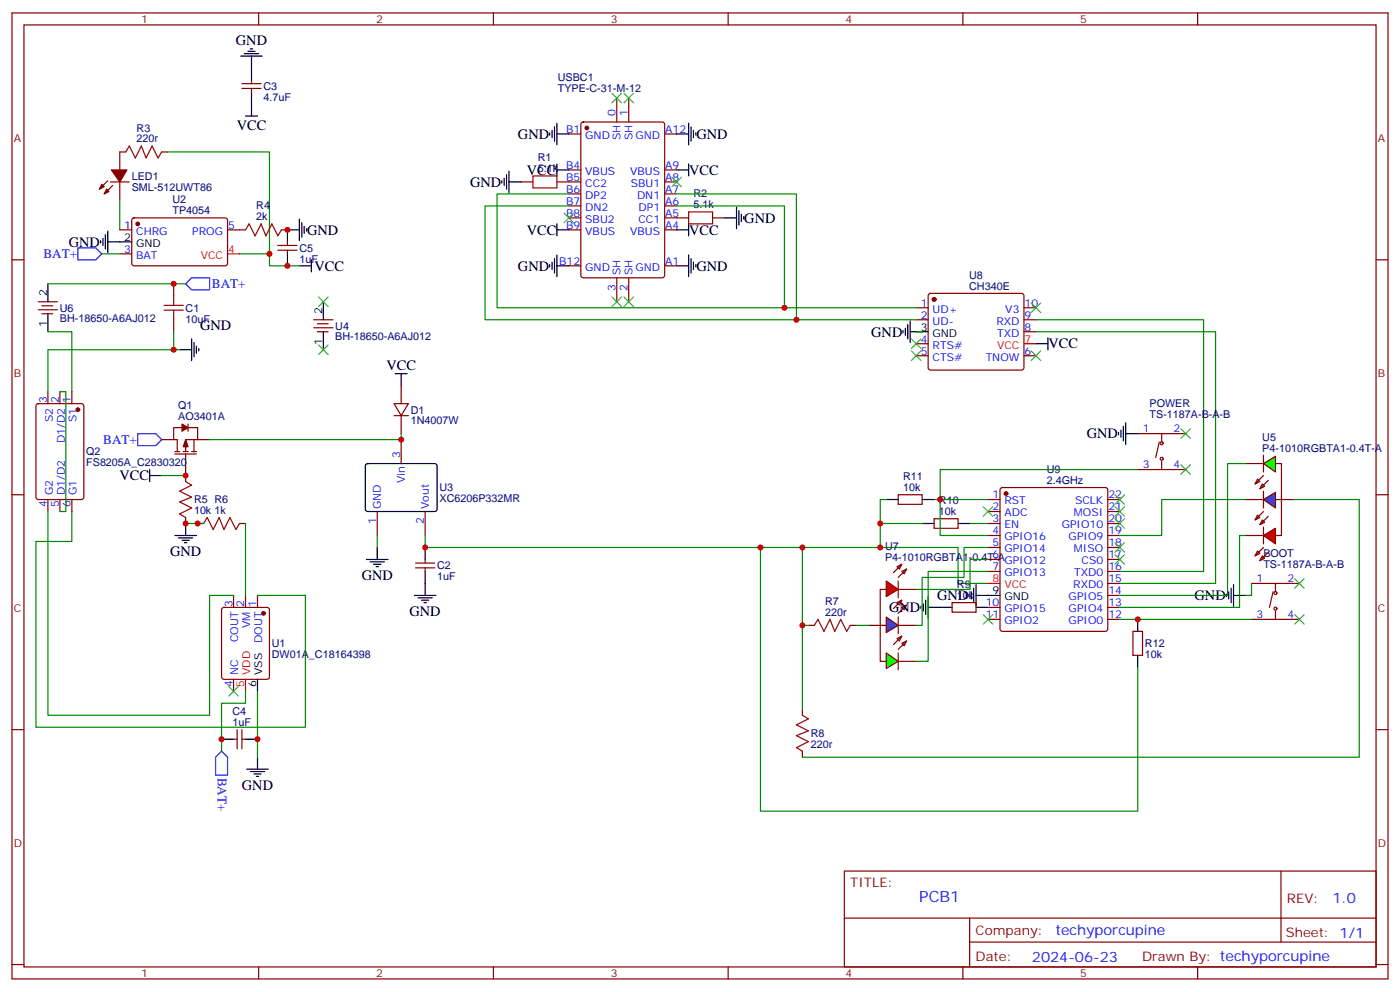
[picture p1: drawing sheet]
<svg xmlns="http://www.w3.org/2000/svg" width="412mm" height="292mm" viewBox="0 0 412 292" stroke-linecap="round" stroke-linejoin="round" font-family="sans-serif">
<g fill="none" stroke="#870000" stroke-width=".35">
<path d="M3.5 3.8h405.4v284.3h-405.4zM7.1 7.3h398.2v277.3h-398.2zM76.2 3.8v3.5M145.3 3.8v3.5M214.5 3.8v3.5M283.6 3.8v3.5M352.8 3.8v3.5M71.3 26h5.6M71.3 24.6h5.6M74.1 23.6v1M74.1 26v1.1M167.6 39.4h3.5"/>
<path d="M171.3 36.1l.5-.2h23.3l.6 .4 .1 44.8-.5 .6-23.5 .1-.6-.5-.1-44.7zM181.7 28.9v7M185.2 28.9v7M195.8 39.4h3.5M31.7 53.2l-2.4 2.5M32.5 53.6h5.6M33.2 54.6l-2.5 2.5M35.3 53.6v5.2M37 44.7h-1.7v5.3M47.6 44.7h1.8M153.5 53.6h3.5M164 53.6h7.1"/>
<path d="M167.6 50h3.5M167.6 57.1h3.5M195.8 53.6h3.5M195.8 50h3.5M195.8 57.1h3.5M3.5 76.5h3.6M35.3 67.7h3.5M35.3 74.7h3.5M39 64.3l.5-.2 27.1 .1 .4 .6v13l-.7 .4h-27.1l-.4-.7v-12.7zM67 67.7h5.3M82.9 67.7h1.8M167.6 60.6h3.5"/>
<path d="M167.6 64.1h3.5M167.6 67.7h3.5M167.6 78.2h3.5M195.8 60.6h3.5M195.8 64.1h7M195.8 67.7h3.5M195.8 78.2h3.5M209.9 64.1h3.5M405.3 76.5h3.6M11.3 88.8h5.6M11.3 91.2h5.6M12.3 90h3.2"/>
<path d="M12.3 92.4h3.2M51.2 83.5v3.6M51.2 94.1v3.5M181.7 81.8v7M185.2 81.8v7M10.8 119l.5-.2h12.7l.6 .4 .1 27.1-.5 .7h-12.9l-.7-.4v-27.1zM14.1 115.3v3.5M17.6 115.3v3.5M21.2 115.3v3.5M116.1 118.8h4.2l-2.1 3.5zM118.2 113.5v5.3M47.6 129.4h3.6"/>
<path d="M51.5 133.6h6.4M51.5 132.9h1.4M53.6 125.9h-2.4v3.5h1v3.5M54 132.9h1.4M54.7 133.6v8.1M55.4 125.9h2.8v3.5M55.4 124.8v2.1M56.4 132.9h1.5M57.1 129.4v3.5M58.2 129.4h-3.5v3.5M58.2 129.4h3.5M116.1 122.3h4.2"/>
<path d="M118.2 122.3v5.3M118.2 129.4v7.1M3.5 145.6h3.6M14.1 147v3.6M17.6 147v3.6M21.2 147v3.6M54.7 152.3v1.8M58.2 154.1h1.8M70.6 154.1h1.7M111.1 150.6v7M125.2 150.6v7M372.2 155.2v4.9"/>
<path d="M405.3 145.6h3.6M65.5 179l.5-.2h12.7l.6 .4 .1 20-.5 .7-12.9 .1-.7-.5v-20zM68.8 175.3v3.5M72.3 175.3v3.5M75.8 175.3v3.5M122.4 165.7h5.7M122.4 167.1h5.7M125.2 164.7v1M125.2 167.1v1.1M368.7 171.7h14.1M375 174.2l-1.1 4.6M375.7 171.7v2.5"/>
<path d="M375.7 179.8v2.5M68.8 200v3.5M368.7 182.3h14.1M3.5 214.8h3.6M405.3 214.8h3.6M248.7 256.4h156.6v28.2h-156.6zM377.3 256.4v20.9M248.7 270.2h156.5M285.6 277.3h119.6M285.6 270.2v14.2M3.5 283.9h3.6M76.2 284.6v3.5"/>
<path d="M145.3 284.6v3.5M214.5 284.6v3.5M283.6 284.6v3.5M352.8 284.6v3.5M405.3 283.9h3.6"/>
<circle cx="375.7" cy="174.6" r=".44"/>
<circle cx="375.7" cy="179.1" r=".44"/>
</g>
<path d="M22.9 73h5.3l1.8 1.7-1.8 1.8h-5.3zM54.7 83.5l1.7-1.7h5.3v3.5h-5.3zM40.6 127.6h5.3l1.7 1.8-1.7 1.8h-5.3zM65.3 221.1l1.7 1.8v5.3h-3.5v-5.3z" fill="none" stroke="#00f" stroke-width=".35"/>
<g fill="none" stroke="#000" stroke-width=".35">
<path d="M70.9 16.5h6.4M72 15.8h4.2M73 15.1h2.1M73.7 14.4h.7M74.1 16.5v7.1M72.3 34.1h3.5M74.1 27.1v7M161.9 39.1v.7M162.6 38.4v2.1M163.3 37.3v4.3M164 36.3v6.3M164 39.4h3.6"/>
<path d="M199.3 39.4h3.5M202.8 36.3v6.3M203.6 37.3v4.3M204.3 38.4v2.1M205 39.1v.7M147.8 53.2v.7M148.5 52.5v2.1M149.2 51.4v4.3M149.9 53.6h3.6M149.9 50.4v6.3M164 48.3v3.5M164 50h3.6"/>
<path d="M199.3 50h3.5M202.8 48.3v3.5M29.6 70.8v.7M30.3 70.1v2.1M31 69.1v4.2M31.7 71.2h7.1M31.7 68v6.4M84.7 67.7h3.5M88.2 78.2h3.5M88.2 64.5v6.3M88.9 65.5v4.3M89.6 66.6v2.1"/>
<path d="M90.3 67.3v.7M91.7 76.5v3.5M161.9 77.9v.7M162.6 77.2v2.1M163.3 76.1v4.3M164 67.7h3.6M164 65.9v3.5M164 75.1v6.3M164 78.2h3.6M199.3 67.7h3.5M199.3 78.2h3.5M202.8 65.9v3.5"/>
<path d="M202.8 75.1v6.3M203.6 76.1v4.3M204.3 77.2v2.1M205 77.9v.7M213.4 64.1h3.6M217 61v6.3M217.7 62v4.3M218.4 63.1v2.1M219.1 63.8v.7M14.1 83.5v5.3M14.1 92.4v5.2M56.4 99.8v6.3"/>
<path d="M52.9 102.9h3.5M57.1 100.8v4.3M57.9 101.9v2.1M58.6 102.6v.7M116.4 110h3.5M118.2 110v3.5M44.1 140h3.5M44.1 138.2v3.5M107.8 136.7l.5-.2h20l.5 .7-.1 12.9-.6 .5-20.1-.1-.4-.6v-12.7zM51.5 157.6h6.4M52.6 158.3h4.2M53.6 159h2.1"/>
<path d="M54.3 159.7h.7M54.7 154.1v3.5M107.9 164.7h6.4M109 165.4h4.2M110.1 166.1h2.1M110.8 166.8h.7M111.1 161.1v3.6M122.1 175.3h6.3M123.1 176h4.3M124.2 176.7h2.1M124.9 177.4h.7M125.2 161.1v3.6"/>
<path d="M125.2 168.2v7.1M361.2 174.9v.7M361.9 174.2v2.1M362.7 173.1v4.3M363.4 175.3h3.5M363.4 172.1v6.3M75.8 200v3.5M72.7 226.4h6.3M73.7 227.1h4.3M74.8 227.8h2.1M75.5 228.5h.7M75.8 222.9v3.5"/>
</g>
<path d="M37 44.7l1.1-1.7 1.8 3.5 1.7-3.5 1.4 3.5 1.8-3.5 1.8 3.5 1-1.8M157 51.8h7v3.5h-7zM72.3 67.7l1.1-1.8 1.7 3.5 1.8-3.5 1.4 3.5 1.8-3.5 1.7 3.5 1.1-1.7M202.8 62.4h7.1v3.5h-7.1zM48.3 91.3h5.7M48.3 89.9h5.7M51.2 87.1v2.8M51.2 91.3v2.8M54.7 141.7l1.7 1.1-3.5 1.8 3.5 1.7-3.5 1.4 3.5 1.8-3.5 1.8 1.8 1M60 154.1l1-1.8 1.8 3.6 1.8-3.6 1.4 3.6 1.7-3.6 1.8 3.6 1.1-1.8" fill="none" stroke="#a10000" stroke-width=".35"/>
<g fill="#870000" stroke="#870000" stroke-width=".35">
<path d="M32.8 50h4.6l-2.1 3.6z"/>
<path d="M30 54.3l.7 .7-1.4 .7z"/>
<path d="M31.4 55.7l.7 .7-1.4 .7z"/>
<path d="M54.7 129.4l.7 2.1h-1.4z"/>
<path d="M53.6 124.8l1.8 1.1-1.8 1z"/>
<circle cx="172.9" cy="37.7" r=".53"/>
<circle cx="40.6" cy="65.9" r=".53"/>
<circle cx="77.6" cy="180.6" r=".53"/>
<circle cx="22.9" cy="120.6" r=".53"/>
</g>
<g fill="none" stroke="#3c3" stroke-width=".35">
<path d="M180.3 27.4l2.8 2.9M183.1 27.4l-2.8 2.9M183.8 27.4l2.8 2.9M186.6 27.4l-2.8 2.9M197.9 52.1l2.8 2.9M200.7 52.1l-2.8 2.9M166.2 62.7l2.8 2.8M169 62.7l-2.8 2.8M180.3 87.4l2.8 2.8M183.1 87.4l-2.8 2.8M183.8 87.4l2.8 2.8M186.6 87.4l-2.8 2.8"/>
<path d="M381.4 170.3l2.8 2.8M384.2 170.3l-2.8 2.8M381.4 180.9l2.8 2.8M384.2 180.9l-2.8 2.8M67.4 202.1l2.8 2.8M70.2 202.1l-2.8 2.8"/>
</g>
<g fill="none" stroke="#008700" stroke-width=".35">
<path d="M35.3 58.8v8.9M49.4 44.7h30v30h-8.8M167.6 57.1h-21.2v33.5h84.7v-30h-31.8M199.3 57.1h35.3v37h-91.7v-33.5h24.7M30 74.7h5.3M14.1 97.6h7.1v17.7M14.1 83.5h40.6M51.2 97.6v5.3M17.6 115.3h1.8v35.3h-1.8M52.9 102.9h-38.8v12.4M47.6 140h7.1M118.2 127.6v1.8h-56.5"/>
<path d="M14.1 150.6v59.9h47.6v-35.2h7.1M21.2 150.6v8.8h-10.6v54.7h79.4v-38.8h-14.2M54.7 154.1h5.3M72.3 154.1v21.2M111.1 157.6v3.5M72.3 203.5v3.5h-7v14.1"/>
</g>
<path d="M67 74.7h3.6M72.3 200v3.5" fill="none" stroke="#f00" stroke-width=".35"/>
<path d="M372.2 157.6l3.5-2.1v4.6z" fill="#f00" stroke="#870000" stroke-width=".35"/>
<path d="M366.9 157.6h5.3M372.2 144.6v4.9M370.4 162.2l.7 .7-1.4 .7zM371.8 163.6l.7 .7-1.4 .7zM372.2 161.1l-2.5 2.5M373.6 162.6l-2.5 2.4" fill="none" stroke="#870000" stroke-width=".35"/>
<path d="M372.2 147l3.5-2.1v4.6z" fill="#00f" stroke="#870000" stroke-width=".35"/>
<path d="M372.2 134v4.9M366.9 147h5.3M370.4 151.6l.7 .7-1.4 .7zM371.8 153l.7 .7-1.4 .7zM372.2 150.6l-2.5 2.4M373.6 152l-2.5 2.4M375.7 147h5.3" fill="none" stroke="#870000" stroke-width=".35"/>
<path d="M372.2 136.5l3.5-2.2v4.6z" fill="#0f0" stroke="#870000" stroke-width=".35"/>
<path d="M366.9 136.5h5.3M372.2 140l-2.5 2.5M375.7 136.5h1.8v21.1h-1.8M370.4 141l.7 .7-1.4 .8zM371.8 142.5l.7 .7-1.4 .7zM373.6 141.4l-2.5 2.5M264.6 171v5" fill="none" stroke="#870000" stroke-width=".35"/>
<path d="M125.2 157.6v3.5h157v10.6h8.8" fill="none" stroke="#008700" stroke-width=".35"/>
<path d="M261.1 171l3.5 2.5-3.5 2.1z" fill="#f00" stroke="#870000" stroke-width=".35"/>
<path d="M264.2 166.8l1.4-.7-.7 1.4zM264.6 173.5h5.3M265.6 168.2l1.5-.7-.8 1.4zM265.6 166.1l-2.4 2.5M267.1 167.5l-2.5 2.5M264.6 181.6v4.9" fill="none" stroke="#870000" stroke-width=".35"/>
<path d="M261.1 181.6l3.5 2.5-3.5 2.1z" fill="#00f" stroke="#870000" stroke-width=".35"/>
<path d="M264.2 177.4l1.4-.7-.7 1.4zM265.6 178.8l1.5-.7-.8 1.4zM265.6 176.7l-2.4 2.4M267.1 178.1l-2.5 2.5M255.8 184.1h5.3M264.6 184.1h5.3M264.6 192.2v4.9" fill="none" stroke="#870000" stroke-width=".35"/>
<path d="M261.1 192.2l3.5 2.5-3.5 2.1z" fill="#0f0" stroke="#870000" stroke-width=".35"/>
<g fill="none" stroke="#870000" stroke-width=".35">
<path d="M81.8 72.2h5.7M81.8 73.7h5.7M84.7 71.2v1M84.7 73.7v1M92.4 94.1h5.7M92.4 96.5h5.7M93.5 97.6h3.2M93.5 95.3h3.2M269.9 90.6h3.5M269.9 94.1h3.5M273.6 86.6l.5-.2h26.8l.5 .2 .2 .5v21.1l-.2 .5-.5 .2h-26.8l-.5-.2-.2-.5v-21.1zM301.6 90.6h3.6"/>
<path d="M301.6 94.1h3.6M301.6 97.6h3.6M269.9 101.2h3.5M269.9 104.7h3.5M301.6 104.7h3.6M335.1 138.2h14.1M335.1 127.6h14.1M341.5 130.1l-1.1 4.6M342.2 127.6v2.5M342.2 135.7v2.5M264.6 145.6h7v2.8h-7zM275.2 152.7h7v2.8h-7z"/>
<path d="M291 147h3.6M291 150.6h3.6M291 154.1h3.6M291 157.6h3.6M294.8 143.7l.5-.2h30.3l.5 .2 .2 .5v40.9l-.2 .5-.5 .2h-30.3l-.5-.2-.2-.5v-40.9zM326.3 147h3.5M326.3 150.6h3.5M326.3 154.1h3.5M326.3 157.6h3.5M261.1 173.5h-1.8v21.2h1.8M280.5 177.4h7v2.8h-7zM291 161.1h3.6"/>
<path d="M291 164.7h3.6M291 168.2h3.6M291 178.8h3.6M326.3 161.1h3.5M326.3 164.7h3.5M326.3 168.2h3.5M326.3 178.8h3.5M326.3 175.3h3.5M326.3 171.7h3.5M238.1 184.1h1.8M250.5 184.1h1.7M264.2 188l1.4-.7-.7 1.4z"/>
<path d="M264.6 194.7h5.3M265.6 189.4l1.5-.7-.8 1.4zM265.6 187.3l-2.4 2.4M267.1 188.7l-2.5 2.4M291 182.3h3.6M326.3 182.3h3.5M333.7 185.8h2.8v7.1h-2.8zM68.8 217.6h1M69.8 214.8v5.6M71.3 214.8v5.6M71.3 217.6h1M236.4 208.8v1.7"/>
<path d="M236.4 221.1v1.8"/>
<circle cx="342.2" cy="135" r=".44"/>
<circle cx="342.2" cy="130.5" r=".44"/>
</g>
<g fill="#870000" stroke="#870000" stroke-width=".35">
<circle cx="275.2" cy="88.1" r=".53"/>
<circle cx="296.3" cy="145.3" r=".53"/>
</g>
<g fill="none" stroke="#000" stroke-width=".35">
<path d="M84.7 67.7v3.5M84.7 74.7v3.5M95.2 88.8v5.3M95.2 97.6v5.3M266 97.3v.7M266.7 96.6v2.1M267.4 95.5v4.3M268.1 97.6h5.3M268.1 94.5v6.3M308.7 99.4v3.5M305.2 101.2h3.5M329.5 127.3v.7"/>
<path d="M330.2 126.6v2.1M330.9 125.5v4.3M331.6 127.6h3.5M331.6 124.5v6.3M261.1 147h3.5M271.6 154.1h3.6M271.6 147h3.6M282.2 154.1h3.6M271.3 178.4v.7M272 177.7v2.1M272.7 176.7v4.2M273.4 178.8h7.1"/>
<path d="M273.4 175.6v6.4M285.4 174.9v.7M286.1 174.2v2.1M286.8 173.1v4.3M287.5 175.3h7.1M287.5 172.1v6.3M287.5 178.8h3.5M335.1 182.3v3.5M335.1 192.9v3.5M65.3 217.6h3.5M72.3 217.6h3.5"/>
</g>
<path d="M301.6 101.2h3.6M291 171.7h3.6" fill="none" stroke="#f00" stroke-width=".35"/>
<g fill="none" stroke="#008700" stroke-width=".35">
<path d="M79.4 74.7v3.5h8.8M231.1 90.6h38.8M234.6 94.1h35.3M269.9 97.6h1.7M305.2 97.6h52.9v74.1h-28.3M305.2 94.1h49.3v74.1h-24.7M335.1 138.2h-58.2v19.4h14.1M366.9 136.5h-5.3v38.8h-31.8M259.3 154.1h12.3M261.1 147h-1.8v14.1M275.2 147h15.8M285.8 154.1h5.2"/>
<path d="M366.9 157.6h-1.8v21.2h-35.3M366.9 147h-24.7v10.6h-12.4M381 147h19.4v75.9h-164M224 161.1v77.7h111.1v-42.4M236.4 161.1v47.7M291 164.7h-5.2v8.8h-15.9M291 168.2h-17.6v26.5h-3.5M291 161.1h-7v8.9h-12.4v14.1h-1.7M368.7 171.7v3.6h-1.8M236.4 184.1h1.7M252.2 184.1h3.6M329.8 182.3h38.9"/>
<path d="M75.8 203.5v19.4"/>
</g>
<g fill="none" stroke="#3c3" stroke-width=".35">
<path d="M93.8 87.4l2.9 2.8M96.7 87.4l-2.9 2.8M268.5 99.8l2.8 2.8M271.3 99.8l-2.8 2.8M303.7 89.2l2.9 2.8M306.6 89.2l-2.9 2.8M93.8 101.5l2.9 2.9M96.7 101.5l-2.9 2.9M268.5 103.3l2.8 2.8M271.3 103.3l-2.8 2.8M303.7 103.3l2.9 2.8M306.6 103.3l-2.9 2.8"/>
<path d="M347.8 126.2l2.9 2.8M347.8 136.8l2.9 2.8M350.7 126.2l-2.9 2.8M350.7 136.8l-2.9 2.8M289.6 149.2l2.9 2.8M292.5 149.2l-2.9 2.8M328.4 145.6l2.9 2.8M328.4 149.2l2.9 2.8M328.4 159.7l2.9 2.9M328.4 152.7l2.9 2.8M331.3 145.6l-2.9 2.8M331.3 149.2l-2.9 2.8"/>
<path d="M331.3 159.7l-2.9 2.9M331.3 152.7l-2.9 2.8M328.4 163.3l2.9 2.8M331.3 163.3l-2.9 2.8M289.6 180.9l2.9 2.8M292.5 180.9l-2.9 2.8"/>
</g>
<path d="M239.9 184.1l1-1.8 1.8 3.5 1.8-3.5 1.4 3.5 1.7-3.5 1.8 3.5 1.1-1.7M236.4 210.5l1.7 1.1-3.5 1.8 3.5 1.7-3.5 1.4 3.5 1.8-3.5 1.8 1.8 1" fill="none" stroke="#a10000" stroke-width=".35"/>
<g fill="#c00">
<circle cx="54.7" cy="140" r=".88"/>
<circle cx="54.7" cy="154.1" r=".88"/>
<circle cx="118.2" cy="129.4" r=".88"/>
<circle cx="51.2" cy="83.5" r=".88"/>
<circle cx="58.2" cy="154.1" r=".88"/>
<circle cx="51.2" cy="102.9" r=".88"/>
<circle cx="236.4" cy="161.1" r=".88"/>
<circle cx="236.4" cy="184.1" r=".88"/>
<circle cx="234.6" cy="94.1" r=".88"/>
<circle cx="231.1" cy="90.6" r=".88"/>
<circle cx="75.8" cy="217.6" r=".88"/>
<circle cx="65.3" cy="217.6" r=".88"/>
<circle cx="79.4" cy="74.7" r=".88"/>
<circle cx="84.7" cy="67.7" r=".88"/>
<circle cx="84.7" cy="78.2" r=".88"/>
<circle cx="125.2" cy="161.1" r=".88"/>
<circle cx="335.1" cy="182.3" r=".88"/>
<circle cx="224" cy="161.1" r=".88"/>
<circle cx="259.3" cy="161.1" r=".88"/>
<circle cx="259.3" cy="154.1" r=".88"/>
<circle cx="276.9" cy="147" r=".88"/>
</g>
<text font-size="4.6" fill="#00f" x="270.8" y="265.4">PCB1</text>
<g font-size="4.2">
<text x="69.5" y="13.2">GND</text>
<text x="69.7" y="38.2">VCC</text>
<text x="152.6" y="40.9">GND</text>
<text x="205.1" y="40.9">GND</text>
<text x="155.2" y="51.4">VCC</text>
<text x="203" y="51.4">VCC</text>
<text x="138.5" y="55">GND</text>
<text x="219.3" y="65.5">GND</text>
<text x="90.5" y="69.1">GND</text>
<text x="155.2" y="69.1">VCC</text>
<text x="203" y="69.1">VCC</text>
<text x="20.3" y="72.6">GND</text>
<text x="92.7" y="79.7">VCC</text>
<text x="152.6" y="79.7">GND</text>
<text x="205.1" y="79.7">GND</text>
<text x="58.9" y="97.3">GND</text>
<text x="256.6" y="99.1">GND</text>
<text x="308.9" y="102.5">VCC</text>
<text x="113.8" y="108.8">VCC</text>
<text x="320.1" y="129">GND</text>
<text x="35.2" y="141.4">VCC</text>
<text x="50.1" y="163.7">GND</text>
<text x="106.5" y="170.7">GND</text>
<text x="276" y="176.6">GND</text>
<text x="351.9" y="176.7">GND</text>
<text x="120.6" y="181.3">GND</text>
<text x="261.9" y="180.2">GND</text>
<text x="71.3" y="232.6">GND</text>
</g>
<g font-size="4.2" fill="#00f">
<text x="392.5" y="265.7">1.0</text>
<text x="310.9" y="275.2">techyporcupine</text>
<text x="304" y="283">2024-06-23</text>
</g>
<g font-size="3.9" fill="#00f">
<text x="12.8" y="76.1">BAT+</text>
<text x="62.4" y="84.6">BAT+</text>
<text x="30.4" y="130.8">BAT+</text>
<text x="64.2" y="228.9" transform="rotate(90 64.2 228.9)">BAT+</text>
</g>
<g font-size="3.9" fill="#800">
<text x="250.5" y="261">TITLE:</text>
<text x="379.1" y="265.7">REV:</text>
<text x="287.4" y="275.2">Company:</text>
<text x="378.7" y="275.8">Sheet: 1/1</text>
<text x="287.4" y="282.9">Date:</text>
<text x="336.4" y="282.9">Drawn By: techyporcupine</text>
</g>
<g font-size="3.2" fill="#800">
<text x="41.6" y="6.8">1</text>
<text x="110.8" y="6.8">2</text>
<text x="179.9" y="6.8">3</text>
<text x="249.1" y="6.8">4</text>
<text x="318.2" y="6.8">5</text>
<text x="4.1" y="41.9">A</text>
<text x="405.9" y="41.9">A</text>
<text x="4.1" y="111.1">B</text>
<text x="405.9" y="111.1">B</text>
<text x="4.1" y="180.2">C</text>
<text x="405.9" y="180.2">C</text>
<text x="4.1" y="249.3">D</text>
<text x="405.9" y="249.3">D</text>
<text x="41.6" y="287.6">1</text>
<text x="110.8" y="287.6">2</text>
<text x="179.9" y="287.6">3</text>
<text x="249.1" y="287.6">4</text>
<text x="318.2" y="287.6">5</text>
</g>
<g font-size="3.2" fill="#000080">
<text x="164.3" y="23.9">USBC1</text>
<text x="77.6" y="29.7">4.7uF</text>
<text x="77.6" y="26.5">C3</text>
<text x="164.3" y="27.1">TYPE-C-31-M-12</text>
<text x="40.2" y="41.9">220r</text>
<text x="40.2" y="38.7">R3</text>
<text x="158.4" y="47.5">R1</text>
<text x="38.8" y="52.9">LED1</text>
<text x="158.4" y="50.7">5.1k</text>
<text x="38.8" y="56.1">SML-512UWT86</text>
<text x="50.8" y="59.7">U2</text>
<text x="204.3" y="58.1">R2</text>
<text x="50.8" y="63">TP4054</text>
<text x="75.5" y="64.8">2k</text>
<text x="75.5" y="61.7">R4</text>
<text x="204.3" y="61.3">5.1k</text>
<text x="88.2" y="77.3">1uF</text>
<text x="88.2" y="74.1">C5</text>
<text x="285.5" y="82.1">U8</text>
<text x="285.5" y="85.3">CH340E</text>
<text x="17.6" y="94.9">BH-18650-A6AJ012</text>
<text x="17.6" y="91.7">U6</text>
<text x="54.7" y="95">10uF</text>
<text x="54.7" y="91.7">C1</text>
<text x="98.8" y="100.2">BH-18650-A6AJ012</text>
<text x="98.8" y="97">U4</text>
<text x="338.6" y="119.9">POWER</text>
<text x="52.5" y="123.8">AO3401A</text>
<text x="52.5" y="120.5">Q1</text>
<text x="121" y="124.9">1N4007W</text>
<text x="121" y="121.7">D1</text>
<text x="338.6" y="123">TS-1187A-B-A-B</text>
<text x="371.8" y="129.8">U5</text>
<text x="25.4" y="137.3">FS8205A_C2830320</text>
<text x="25.4" y="134">Q2</text>
<text x="371.8" y="132.9">P4-1010RGBTA1-0.4T-A</text>
<text x="266" y="141.4">R11</text>
<text x="308.3" y="142.3">2.4GHz</text>
<text x="308.3" y="139.1">U9</text>
<text x="57.1" y="148.2">R5 R6</text>
<text x="129.5" y="147.9">XC6206P332MR</text>
<text x="129.5" y="144.6">U3</text>
<text x="266" y="144.6">10k</text>
<text x="276.6" y="148.4">R10</text>
<text x="57.1" y="151.4">10k 1k</text>
<text x="276.6" y="151.6">10k</text>
<text x="260.7" y="161.9">U7</text>
<text x="128.8" y="167.6">C2</text>
<text x="260.7" y="165">P4-1010RGBTA1-0.4T-A</text>
<text x="372.1" y="167.1">TS-1187A-B-A-B</text>
<text x="372.1" y="164">BOOT</text>
<text x="128.8" y="170.8">1uF</text>
<text x="281.9" y="173.1">R9</text>
<text x="243.1" y="178.1">R7</text>
<text x="281.9" y="176.3">10k</text>
<text x="243.1" y="181.3">220r</text>
<text x="80.1" y="190.5">U1</text>
<text x="337.3" y="190.5">R12</text>
<text x="80.1" y="193.7">DW01A_C18164398</text>
<text x="337.3" y="193.7">10k</text>
<text x="68.4" y="213.7">1uF</text>
<text x="68.4" y="210.5">C4</text>
<text x="238.8" y="220.2">220r</text>
<text x="238.8" y="216.9">R8</text>
</g>
<g font-size="3.2" fill="#00f">
<text x="181.3" y="34.1" transform="rotate(-90 181.3 34.1)">0</text>
<text x="184.9" y="34.1" transform="rotate(-90 184.9 34.1)">1</text>
<text x="166.7" y="39.1">B1</text>
<text x="172.4" y="40.9">GND</text>
<text x="182.7" y="41.2" transform="rotate(-90 182.7 41.2)">SH</text>
<text x="186.3" y="41.2" transform="rotate(-90 186.3 41.2)">SH</text>
<text x="187.2" y="40.9">GND</text>
<text x="196" y="39.1">A12</text>
<text x="166.7" y="49.7">B4</text>
<text x="166.7" y="53.2">B5</text>
<text x="172.4" y="51.4">VBUS</text>
<text x="185.7" y="51.4">VBUS</text>
<text x="196" y="53.2">A8</text>
<text x="196" y="49.7">A9</text>
<text x="166.7" y="56.7">B6</text>
<text x="172.4" y="55">CC2</text>
<text x="172.4" y="58.5">DP2</text>
<text x="185.8" y="55">SBU1</text>
<text x="187.6" y="58.5">DN1</text>
<text x="196" y="56.7">A7</text>
<text x="166.7" y="60.3">B7</text>
<text x="166.7" y="63.8">B8</text>
<text x="172.4" y="62">DN2</text>
<text x="172.4" y="65.5">SBU2</text>
<text x="188" y="65.5">CC1</text>
<text x="188.1" y="62">DP1</text>
<text x="196" y="63.8">A5</text>
<text x="196" y="60.3">A6</text>
<text x="36.6" y="67.3">1</text>
<text x="40.1" y="69.1">CHRG</text>
<text x="56.6" y="69.1">PROG</text>
<text x="67.2" y="67.3">5</text>
<text x="166.7" y="67.3">B9</text>
<text x="172.4" y="69.1">VBUS</text>
<text x="185.7" y="69.1">VBUS</text>
<text x="196" y="67.3">A4</text>
<text x="36.6" y="74.4">3</text>
<text x="40.1" y="76.1">BAT</text>
<text x="164.7" y="77.9">B12</text>
<text x="196" y="77.9">A1</text>
<text x="172.4" y="79.7">GND</text>
<text x="182.7" y="81.1" transform="rotate(-90 182.7 81.1)">SH</text>
<text x="186.3" y="81.1" transform="rotate(-90 186.3 81.1)">SH</text>
<text x="187.2" y="79.7">GND</text>
<text x="181.3" y="85.6" transform="rotate(-90 181.3 85.6)">3</text>
<text x="184.9" y="85.6" transform="rotate(-90 184.9 85.6)">2</text>
<text x="271.2" y="90.2">1</text>
<text x="271.2" y="93.8">2</text>
<text x="274.7" y="92">UD+</text>
<text x="274.7" y="95.5">UD-</text>
<text x="293.5" y="95.5">RXD</text>
<text x="296.1" y="92">V3</text>
<text x="301.8" y="93.8">9</text>
<text x="301.8" y="90.2">10</text>
<text x="271.2" y="100.8">4</text>
<text x="293.7" y="99.1">TXD</text>
<text x="301.8" y="97.3">8</text>
<text x="271.2" y="104.4">5</text>
<text x="274.7" y="102.6">RTS#</text>
<text x="274.7" y="106.1">CTS#</text>
<text x="290.4" y="106.1">TNOW</text>
<text x="301.8" y="104.4">6</text>
<text x="13.8" y="118.6" transform="rotate(-90 13.8 118.6)">3</text>
<text x="17.3" y="118.6" transform="rotate(-90 17.3 118.6)">2</text>
<text x="20.8" y="118.6" transform="rotate(-90 20.8 118.6)">1</text>
<text x="15.5" y="124.3" transform="rotate(-90 15.5 124.3)">S2</text>
<text x="22.6" y="124.3" transform="rotate(-90 22.6 124.3)">S1</text>
<text x="19" y="130.5" transform="rotate(-90 19 130.5)">D1/D2</text>
<text x="336.6" y="127.3">1</text>
<text x="345.7" y="127.3">2</text>
<text x="117.8" y="134.7" transform="rotate(-90 117.8 134.7)">3</text>
<text x="336.6" y="137.9">3</text>
<text x="345.7" y="137.9">4</text>
<text x="119.2" y="142.2" transform="rotate(-90 119.2 142.2)">Vin</text>
<text x="13.8" y="149.2" transform="rotate(-90 13.8 149.2)">4</text>
<text x="15.5" y="145.7" transform="rotate(-90 15.5 145.7)">G2</text>
<text x="17.3" y="149.2" transform="rotate(-90 17.3 149.2)">5</text>
<text x="19" y="145.7" transform="rotate(-90 19 145.7)">D1/D2</text>
<text x="20.8" y="149.2" transform="rotate(-90 20.8 149.2)">6</text>
<text x="22.6" y="145.7" transform="rotate(-90 22.6 145.7)">G1</text>
<text x="112.2" y="149.9" transform="rotate(-90 112.2 149.9)">GND</text>
<text x="126.3" y="149.9" transform="rotate(-90 126.3 149.9)">Vout</text>
<text x="292.4" y="146.7">1</text>
<text x="295.9" y="148.4">RST</text>
<text x="316.7" y="148.4">SCLK</text>
<text x="326.5" y="146.7">22</text>
<text x="110.8" y="154.3" transform="rotate(-90 110.8 154.3)">1</text>
<text x="124.9" y="154.3" transform="rotate(-90 124.9 154.3)">2</text>
<text x="292.4" y="150.2">2</text>
<text x="292.4" y="153.7">3</text>
<text x="295.9" y="152">ADC</text>
<text x="295.9" y="155.5">EN</text>
<text x="312.8" y="155.5">GPIO10</text>
<text x="316.3" y="152">MOSI</text>
<text x="326.5" y="153.7">20</text>
<text x="326.5" y="150.2">21</text>
<text x="292.4" y="157.3">4</text>
<text x="292.4" y="160.8">5</text>
<text x="295.9" y="159">GPIO16</text>
<text x="314.8" y="159">GPIO9</text>
<text x="326.5" y="160.8">18</text>
<text x="326.5" y="157.3">19</text>
<text x="292.4" y="164.3">6</text>
<text x="292.4" y="167.9">7</text>
<text x="295.9" y="162.6">GPIO14</text>
<text x="295.9" y="166.1">GPIO12</text>
<text x="316.3" y="162.6">MISO</text>
<text x="318.6" y="166.1">CS0</text>
<text x="326.5" y="167.9">16</text>
<text x="326.5" y="164.3">17</text>
<text x="295.9" y="169.6">GPIO13</text>
<text x="316.2" y="173.1">RXD0</text>
<text x="316.4" y="169.6">TXD0</text>
<text x="326.5" y="171.4">15</text>
<text x="370.2" y="171.4">1</text>
<text x="379.2" y="171.4">2</text>
<text x="68.4" y="178.6" transform="rotate(-90 68.4 178.6)">3</text>
<text x="72" y="178.6" transform="rotate(-90 72 178.6)">2</text>
<text x="75.5" y="178.6" transform="rotate(-90 75.5 178.6)">1</text>
<text x="290.4" y="178.4">10</text>
<text x="314.8" y="176.7">GPIO5</text>
<text x="326.5" y="178.4">13</text>
<text x="326.5" y="174.9">14</text>
<text x="73.7" y="184.9" transform="rotate(-90 73.7 184.9)">VM</text>
<text x="290.4" y="182">11</text>
<text x="295.9" y="180.2">GPIO15</text>
<text x="295.9" y="183.7">GPIO2</text>
<text x="314.8" y="183.7">GPIO0</text>
<text x="314.8" y="180.2">GPIO4</text>
<text x="326.5" y="182">12</text>
<text x="370.2" y="182">3</text>
<text x="379.2" y="182">4</text>
<text x="70.2" y="189.1" transform="rotate(-90 70.2 189.1)">COUT</text>
<text x="77.3" y="189.3" transform="rotate(-90 77.3 189.3)">DOUT</text>
<text x="68.4" y="202.1" transform="rotate(-90 68.4 202.1)">4</text>
<text x="70.2" y="198.6" transform="rotate(-90 70.2 198.6)">NC</text>
</g>
<g font-size="3.2">
<text x="36.6" y="70.8">2</text>
<text x="40.1" y="72.6">GND</text>
<text x="13.8" y="87.1" transform="rotate(-90 13.8 87.1)">2</text>
<text x="94.9" y="92.4" transform="rotate(-90 94.9 92.4)">2</text>
<text x="13.8" y="96.1" transform="rotate(-90 13.8 96.1)">1</text>
<text x="94.9" y="101.4" transform="rotate(-90 94.9 101.4)">1</text>
<text x="271.2" y="97.3">3</text>
<text x="274.7" y="99.1">GND</text>
<text x="292.4" y="174.9">9</text>
<text x="295.9" y="176.7">GND</text>
<text x="75.5" y="202.1" transform="rotate(-90 75.5 202.1)">6</text>
<text x="77.3" y="198.6" transform="rotate(-90 77.3 198.6)">VSS</text>
</g>
<g font-size="3.2" fill="#f00">
<text x="59.1" y="76.1">VCC</text>
<text x="67.2" y="74.4">4</text>
<text x="301.8" y="100.8">7</text>
<text x="293.7" y="102.6">VCC</text>
<text x="292.4" y="171.4">8</text>
<text x="295.9" y="173.1">VCC</text>
<text x="72" y="202.1" transform="rotate(-90 72 202.1)">5</text>
<text x="73.7" y="198.6" transform="rotate(-90 73.7 198.6)">VDD</text>
</g>
</svg>
